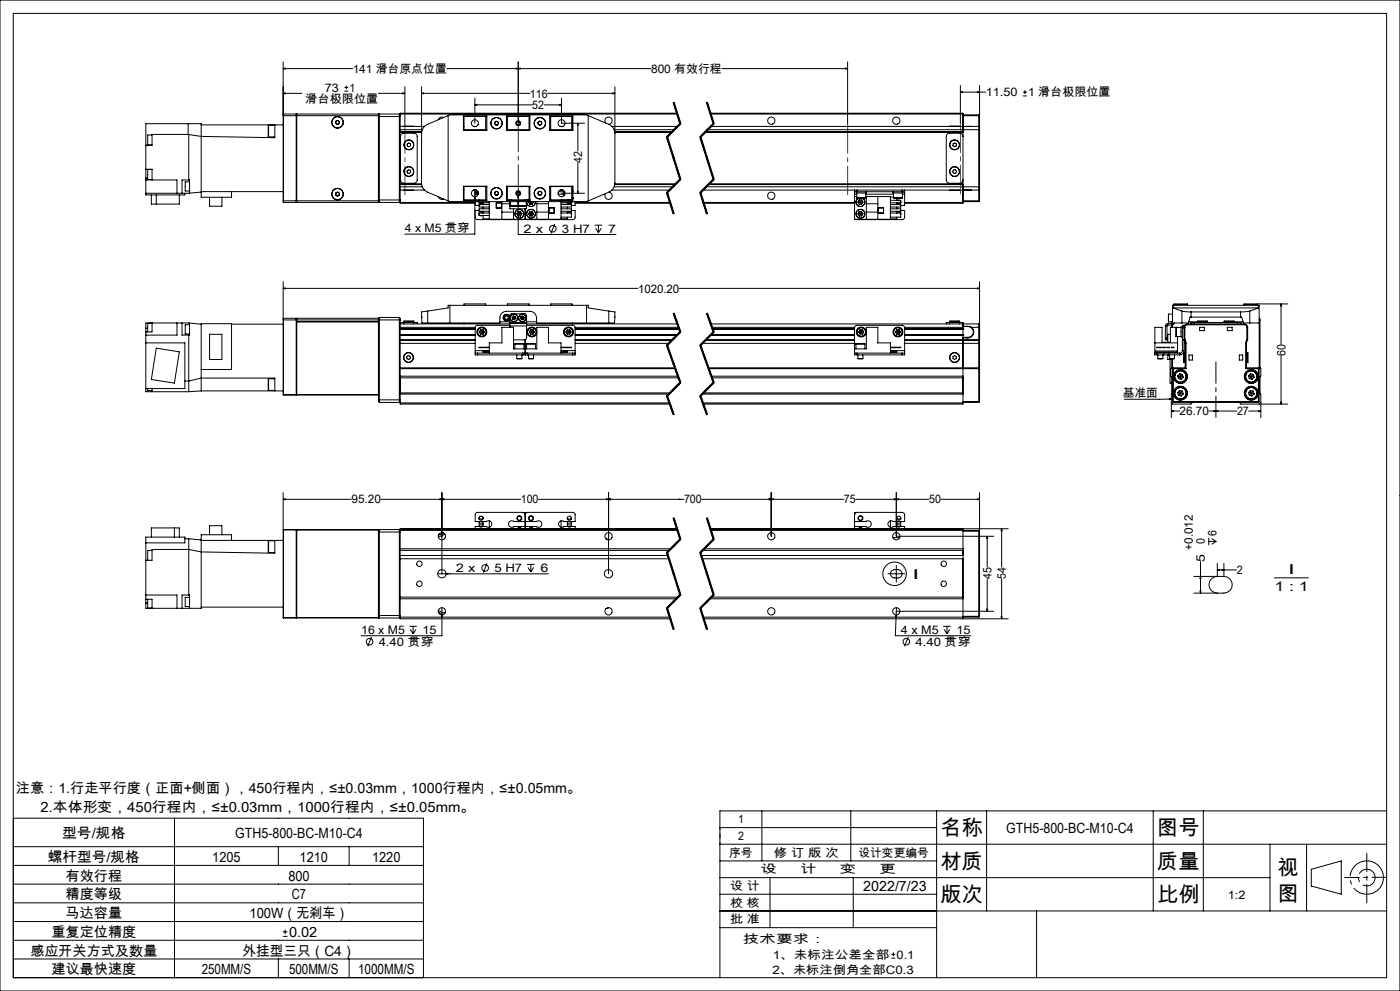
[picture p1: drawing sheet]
<svg xmlns="http://www.w3.org/2000/svg" width="420mm" height="297mm" viewBox="0 0 420 297" stroke-linecap="round" stroke-linejoin="round" font-family="sans-serif">
<g fill="none" stroke="#000" stroke-width=".3">
<path d="M0 0h420v297h-420zM4 4h412v289h-412zM84.9 18.6v41.6M155.5 18.6v18.3M254.3 18.6v18.8M56.4 37.1v3.2M60.4 37.4h24.5M80.6 37.5v3.5M80.6 37.5h1.8M82.4 37.4v3.9l-22-.4-3.8-.6M84.9 20.6l.6-.2v.3zM84.9 28l.6-.2v.3z"/>
<path d="M84.9 28h5.7M84.9 20.6h20.9M85.1 34.2l-.2 .5h28.6M85.1 34.2v26.5M85.1 34.2h3.8M88.9 34.2v26.5M88.9 34.2l.1 .1M89 34.3v26.3M89 34.2v26.5M89 34.2v.1M89 34.2h24.6M100.7 36.8l.3 .4"/>
<path d="M100.9 36.2l-.2 .6M101.5 36.1l.3 .5M101.5 36.1l-.6 .1M101.6 37.1l-.6 .1M101.8 36.6l-.2 .5M103.3 27.3h1.2M103.3 26.2h1.2M103.9 25.6v1.2M113.5 34.2v.5M113.5 34.7v25.5M113.5 34.2h.1M113.5 28h8"/>
<path d="M113.6 34.4v.5h6.5M113.6 34.2v.2M113.8 34.2v26.5M113.8 34.2h6M113.8 34.2l-.2 .2M119.8 34.2v26.5M119.8 34.2l.3 .2M120.1 34.4v.5M120.1 34.2v.2M120.1 34.9v25M120.1 37.9h7.3M120.1 39.6h6.4"/>
<path d="M120.1 39.7h6.4M120.1 34.2h83.1M120.1 38.9h6.6M120.1 39.5h6.4M120.9 27.8l.6 .2-.6 .1zM121.1 37.9h2.9M121.5 26v11.4M126.5 28l.6-.2v.3zM126.5 26v28.8a3 3 0 0 0 1.8 2.8l6.1 2.6M126.5 28h32.5M133.1 35.2h-.1a1.13 1.13 0 0 0-1.5 .7M134.1 20.6h61.2"/>
<path d="M134.4 34.6l-6.1 2.6a2.94 2.94 0 0 0-1.8 2.8M134.4 34.6v25.6M134.4 34.6l.6-.2h41l.5 .2M139 37.9h.2M139 38.9h.2M139 34.8h7v4.2h-7zM139.2 38.9h6.8M142 37.9h.9M142.5 31.4l.6-.1v.3zM142.5 29.4v7.5M142.5 31.4h17.2M145.7 34.9v4"/>
<path d="M146 34.9h-6.8v4.1M148.4 36.9l.3 .5M148.7 37.4h.5M148.7 36.4l-.3 .5M148.7 36.4h.6M149.3 36.4l.2 .5M149.5 36.9l-.3 .5M151.9 34.8h7.1v4.2h-7.1zM151.9 34.9h7.1M151.9 38.9h7.1M152.2 34.9v4M152.3 34.8l.2 .1"/>
<path d="M154.9 20.4l.6 .2-.6 .1zM155.5 20.6l.6-.2v.3zM158.7 34.9v4M161.4 36.7l.1 .6M161.5 37.3l.6 .2M161.9 36.3l.5 .2M161.9 36.3l-.5 .4M162.4 36.5l.1 .6M162.5 37.1l-.4 .4M163.2 31.4h5.3M164.3 28h20.2M164.9 34.9h6.8v4.1"/>
<path d="M164.9 34.8h7v4.2h-7zM164.9 38.9h6.8M165.2 34.9v4M167.9 31.3l.6 .1-.6 .2zM168 37.9h.9M168.5 29.4v7.5h6.9M171.6 34.9v4M171.7 37.9h.2M171.7 38.9h.2M173.4 36.9l.1 .6h-.3zM173.4 36.9v8.4M176.5 34.6l6.1 2.6a2.94 2.94 0 0 1 1.9 2.8"/>
<path d="M176.5 34.6v25.6M181.7 36.9a1.1 1.1 0 0 1 .3-1.7 1.1 1.1 0 0 1 1.6 .6 1.1 1.1 0 0 1-.9 1.4M183.6 37.9h19.7M183.9 27.8l.6 .2-.6 .1zM184.2 38.9h18.1M184.4 39.6h17.1M184.4 39.7h17.1M184.4 39.5h17.2M184.5 26l-.1 29.4a2.98 2.98 0 0 1-1.8 2.2l-6.1 2.6M201.9 30.8l2 6.3M202.1 30.7l2 6.4-4 4 4 12.6-4 4 2 6.4M202.3 30.7l2 6.3"/>
<path d="M203.1 33.9h-83v.3M204 36.9l-4 4M204.2 37.2l-4 4M211.5 39.7h77.4M211.5 39.6h77.4M211.6 39.5h77.3M211.9 30.8l2 6.3M212.1 30.7l2 6.4-4 4 4 12.6-4 4 2 6.4M212.3 30.7l2 6.3M212.3 38.9h81.3M213.1 33.9h75.8v.3M213.1 34.2h75.8"/>
<path d="M213.3 37.9h77.1M214 36.9l-4 4M214.2 37.2l-4 4M216.5 20.6h37.8M253.7 20.4l.6 .2-.6 .1zM284.9 37.9h3M288.1 27.6l.6-.1v.3zM288.1 27.6h7.6M288.1 25.6v11.5M288.9 34.2v4.7M288.9 38.9v17.1M288.9 34.4h4.7"/>
<path d="M288.9 34.7h4.7M290.4 37.9h-1.5v1M290.4 37.9h1.1M290.4 37.9h.1M291.5 37.9h-1.1M291.5 37.9h2.1M293.3 27.5l.6 .1-.6 .2zM293.6 37.9v1M293.6 37.9l.3 .2M293.6 38.9h.3M293.6 34.4l.3 .2-.3 .1M293.6 34.4v.3"/>
<path d="M293.6 34.7v3.2M293.6 38.9v17.1M293.9 38.1v.8M293.9 38.9v17.1M293.9 25.6v12.5M306.9 28.7h1.1M306.9 27.6h1.1M307.5 27.1v1.1M43.7 50.7v2.7M43.7 50.7v-13.6h16.7v22h9.1v-1.7M43.7 53.4v5h11.8v-.5M43.7 53.9h9.4v4"/>
<path d="M43.7 50.7h1.9v3.2M43.7 53.4h.6M45.4 58.4v2.8h8.4v-2.8M45.6 50.8h-1.3v3h1.3M45.6 40.5h-1.3v3h1.3M46.9 58.4v2.8M56.4 40.3h-10.8v3.2h-1.9M56.4 40.3h.2M56.6 40.3v13.6M56.9 54.5h-1.3v2.8h1.3M56.9 57.9h-13.2M56.9 57.9v-4h-2.3v4"/>
<path d="M60.4 57.4h24.5M60.4 57.6l-3.5 .3M62.9 59.1v2.7h3.7v-2.7M80.6 41h1.8M100.7 58.4l.5 .3M100.8 57.8l-.1 .6M101.4 57.6l.4 .4M101.4 57.6l-.6 .2M101.7 58.5l-.5 .2M101.8 58l-.1 .5M120.1 59.9h-6.5v.5M120.1 59.9v.5"/>
<path d="M120.1 55.2h6.4M120.1 57h7.3M120.1 56h6.6M120.1 55.3h6.4M120.4 40.2l.6-.3h3.1a1.02 1.02 0 0 1 1.1 1v13a1.02 1.02 0 0 1-1.1 1h-3a.96 .96 0 0 1-.9-1v-13zM121.1 57h2.9M122.1 43.2l.5-.3 .5 .2 .1 .5-.5 .4-.5-.2zM122.4 50.9l.6 .1 .2 .5-.3 .5-.6-.1-.2-.5zM131.5 58.9l.1 .2a1.08 1.08 0 0 0 1.5 .5M139 57h.2M139 55.8h7v4.2h-7zM139 56h.2"/>
<path d="M139.2 55.8v4.1h6.8M139.2 55.9h6.8M142 57h.6M142.5 59l.1 .6h-.3zM142.5 56.9v13.3h-21.1M142.6 57.5h.7M142.6 57h.3M142.6 57.5v.7M142.6 57v.5M142.6 58.2v.8M142.6 59.9v.1M142.6 58.2h.6"/>
<path d="M143.1 57.5v.4h.4M143.2 57.9v.8M143.3 57.3v.2M143.3 57.5h.1M143.7 59.9v.1M145.7 55.9v4M148.4 58l.3 .4M148.7 57.4l-.3 .6M148.7 58.4h.6M149.2 57.4l.3 .5M149.2 57.4h-.5M149.5 57.9l-.2 .5"/>
<path d="M151.9 55.8h7.1v4.2h-7.1zM151.9 59.9h7.1M151.9 55.9h7.1M152.2 55.9v4M152.5 59.9l-.2 .1M153 59.9v.1M153.5 59.9v.1M155 57.9h1M155.3 57.5h.4M155.5 58.7l.1 .6h-.3zM155.5 57.2v13.1h29.3M157.4 59.9v.1"/>
<path d="M158 59.9v.1M158.1 59.9h.1M158.7 55.9v4M158.9 59.9v.1M158.9 59.9l.1 .1M161.4 58.1l.4 .4M161.6 57.5l-.2 .6M162.1 57.4l.4 .4M162.1 57.4l-.5 .1M162.3 58.3l-.5 .2M162.5 57.8l-.2 .5M164.9 55.8h7v4.2h-7z"/>
<path d="M164.9 55.9h6.8M165.2 55.9v4M167.5 58.2h1.7M167.5 57.5h1.9M168 57h.9M168.1 58.9h.2M168.3 59.9v.1M168.5 57.9h6.9M169.1 57.5v.4h.4M169.2 57.9v.8M170.2 59.9v.1M171.6 55.9v4"/>
<path d="M171.7 59.4h.2M171.7 59.3h.2M171.7 55.8v4.1h-6.8M171.7 57h.2M171.7 57.5h.2M171.7 56h.2M171.7 57.9h.2M171.8 57v.5M171.9 59.4h.1M173.2 57.3h.3l-.1 .6zM173.4 48.8v9.1M182.7 57.6a1.11 1.11 0 0 1 .9 1.4 1.11 1.11 0 0 1-1.5 .7 1.11 1.11 0 0 1-.4-1.7"/>
<path d="M183.6 57h17.3M184.2 56h17.7M184.4 55.3h18.1M199.9 41.1l4 12.7M199.9 57.8l2 6.3M200.3 41l4 12.7M200.3 57.7l2 6.3M202.7 55.2h-18.3M204 53.6l-4 4M204.2 53.9l-4 4M209.9 41.1l4 12.7M209.9 57.8l2 6.3"/>
<path d="M210.3 41l4 12.7M210.3 57.7l2 6.3M210.9 57h46.2M211.9 56h81.7M212.5 55.3h76.4M212.6 55.2h76.3M214 53.6l-4 4M214.2 53.9l-4 4M256.4 57.5h.7M256.4 57.5v.7M256.4 58.2v7.5h10.7v-6.8h-7.4M256.4 57v.5"/>
<path d="M256.4 58.9h.6M256.4 58.2h.6M256.9 57.5v.4h3v-.4M257 59.3h2.7M257 57.9v1.4M257.1 57v.5M257.1 57h13.5M257.1 57.5h13.5M257.5 59.4l-.6 .7-.1 .5M257.6 59.4l-.4 .3-.4 .9M257.7 59.9l-.3 .7M257.7 59.9l.8 1.3"/>
<path d="M258.5 59.9h-.8M258.5 59.9l.4 .7M258.5 59.9l-.7 1.3M258.6 59.4a1.3 1.3 0 0 1 .2 2.3 1.3 1.3 0 0 1-2-1.1M258.8 59.4a1.34 1.34 0 0 1 0 2.3 1.34 1.34 0 0 1-2-1.1M259.7 57.9v1.4M259.7 58.2h8.3M259.9 58.9v6.8M263.3 58.9v6.8M267.1 59.1h.9M267.9 57.5v.4h3v-.4M268 59.3l.1 .1"/>
<path d="M268 59.3h2.7M268 57.9v1.4M268.1 59.4h.1M269 59.4v.6M270.6 57.5h.8M270.6 57h19.8M270.6 57v.5M270.7 59.3l-2.6 .1M270.7 57.9v1.4M270.7 58.2h.7M271.4 57.5v.7M271.4 57v.5"/>
<path d="M271.4 58.2v3.4h-1.2M284.9 57h3M285.9 43.1l.6-.2 .4 .3-.1 .6-.5 .2-.4-.4zM286 51l.6-.1 .3 .4-.1 .6-.6 .1-.4-.5zM288.9 40.9a1.02 1.02 0 0 0-1-1h-3a.96 .96 0 0 0-1 1v13a.96 .96 0 0 0 1 1h3a1.02 1.02 0 0 0 1-1M288.9 56v4.7M288.9 56v.9h1.5M290.4 56.9l1.1 .1M290.4 57h1.1M290.4 56.9v.1M291.5 57h2.1M293.6 56h.3"/>
<path d="M293.6 56v1M293.6 57v3.2M293.9 56v.7M293.9 56.7l-.3 .3M293.9 56.7v3.5M84.9 60.2l.2 .5M84.9 60.2h28.6M85.1 60.7h3.8M89 60.6h.1M89 60.6l-.1 .1M89 60.6v.1M89 60.7h24.5"/>
<path d="M113.5 60.2v.5M113.5 60.6h.1M113.6 60.4v.2M113.6 60.6l-.1 .1M113.6 60.4l.2 .3M113.8 60.7h6M120.1 60.7v.2h22.5M120.1 60.4v.3M120.1 60.7h22.5M120.1 60.4l-.3 .3M134.4 60.2l.6 .2h41l.5-.2M142.6 60.4v1.2h1.1"/>
<path d="M143.7 60.4v.4M143.7 60.7h.1M143.7 60.6v.1M143.7 60.8a.61 .61 0 0 0 .6 .4 .61 .61 0 0 0 .6-.4v.5M143.7 63.1h-1.1v2.1l.2 .4 .5 .2 13.9-.1M143.7 63.8v.8h3.1M143.7 63.8h3.1M143.7 60.8h3.1M143.7 63.9v.3M143.8 60.9h1M144 64.6h.6M144.9 63.3v.5a.63 .63 0 0 0-.6-.3 .63 .63 0 0 0-.6 .3"/>
<path d="M144.9 62.1v.5M144.9 64.6v1h1.9M146.8 60.4v5.3h21.5v-5.3M146.8 61.3h-3.1v.8h3.1M146.8 62.6h-3.1v.7h3.1M148.9 60.8h1.6v1.6h-1.6zM148.9 62.3h1.5M148.9 60.8h1.5M150.6 60.4v5.3M150.6 63.6h3.5M150.6 61.1h2.4M153 60.4v.3"/>
<path d="M153 61.8v.8h5v-.8M153 60.7v1.1M153 60.7h.1M153 61.8h5M153.1 61.6h.1M153.1 61.6h2.3M153.1 60.4v1.2M154.1 62.6v3.1M155 64.1h1.6M155 64.1l.4 .6M155.4 61.6l-2.3 .1M155.4 60.7h.2"/>
<path d="M155.4 60.4v1.2M155.4 63.4h.8M155.4 64.7h.8M155.4 63.4l-.4 .7M155.4 63.4l.4 .7M155.6 61.6l1.3 .1M155.6 61.6h1.3M155.6 60.4v1.2M155.8 64.1l.4 .6M155.8 64.1l-.4 .6M156.2 63.4l.4 .7M156.2 63.4l-.4 .7"/>
<path d="M156.6 64.1l-.4 .6M156.9 61.6h1M157.6 62.6v3.1M157.9 61.6l-1 .1M157.9 60.7h.1M157.9 60.4v1.2M158 60.7v1.1M158 60.4a1.3 1.3 0 0 0 1.3 1.5 1.3 1.3 0 0 0 1.3-1.5M158.6 64.1h1.5M158.6 60.6h1.5M158.6 60.6l.3 .6M158.6 64.1l.3 .6"/>
<path d="M158.6 60.4v.2M158.9 63.4h.8M158.9 61.2h.8M158.9 63.4l-.3 .7M158.9 64.7h.8M158.9 63.4l.4 .7M159.2 60.4l.1 .2M159.3 60.6l.4 .6M159.3 60.6l-.4 .6M159.3 64.1l.4 .6M159.3 64.1l-.4 .6M159.4 60.4l-.1 .2"/>
<path d="M159.7 63.4l.4 .7M159.7 63.4l-.4 .7M160 60.4l.1 .2M160.1 60.6l-.4 .6M160.1 64.1l-.4 .6M160.7 60.4a1.35 1.35 0 0 1-1.4 1.5 1.35 1.35 0 0 1-1.3-1.5v.3M161 60.4v5.3M161 63.6h3.5M161 61.1h3.5M164.5 60.4v5.3M164.6 62.3h1.7v1.6h-1.7zM164.7 62.3h1.5v1.5h-1.5z"/>
<path d="M166.4 67.1l-1.1 2.9M168.3 61.3h3.1v.8h-3.1M168.3 62.6h3.1v.7h-3.1M168.3 63.8h3.1v1.3h-3.1M168.3 60.8h3.1M170.2 63.3v.5a.63 .63 0 0 1 .6-.3 .63 .63 0 0 1 .6 .3M170.2 62.1v.5M170.2 65.1v.5h-1.9M170.3 60.9h1M170.5 60h.6M171.4 60.8a.61 .61 0 0 1-.6 .4 .61 .61 0 0 1-.6-.4v.5M171.4 60h.1"/>
<path d="M171.4 60.4v.3zM171.4 63.9v.3M171.4 63.1h1.1v2.3l-.7 .4-13.9-.1M171.4 60.7h.1M172.5 60.4v1.2h-1.1M172.5 60.9h28.6M172.5 60.7h28.5M178.4 67.5h2.3M178.7 68.4l.8 1.3M179.5 67.5v2.2M180.4 68.4l-.9 1.3M211 60.7h45.4"/>
<path d="M211.1 60.9h45.3M257.4 64.1l.4 .6M257.4 60.6l.4 .6M257.4 60.6h1.5M257.7 63.4h.8M257.7 63.4l-.3 .7M257.7 63.4l.8 1.3M258.1 64.1h-.7M258.1 64.1h.8M258.1 64.1l-.3 .6M258.5 63.4l.4 .7M258.5 63.4l-.4 .7"/>
<path d="M258.5 64.7h-.7M258.5 61.2h-.7M258.9 64.1l-.4 .6M258.9 60.6l-.4 .6M259.9 63.6h3.4M259.9 61.1h3.4M263.5 62.3h1.6v1.6h-1.6zM265 62.3h-1.5v1.5h1.5M267.1 60h3.1v.8M267.1 61.3h3.1v.8h-3.1M267.1 62.6h3.1v.7h-3.1M267.1 63.8h3.1"/>
<path d="M267.1 60.8h3.1M269 63.3v.5a.66 .66 0 0 1 .6-.3 .66 .66 0 0 1 .6 .3M269 62.1v.5M269 65.1v.5h-1.9M269.1 60.9h1.1M269.3 60h.6M270.2 60.8a.64 .64 0 0 1-.6 .4 .64 .64 0 0 1-.6-.4v.5M270.2 60.4v.3M270.2 63.9v.3M270.2 63.1h1.2l-.1 2.3-.7 .4-13.8-.1M270.2 63.8v1.3h-3.1M270.2 60.7h.1"/>
<path d="M271.4 60.7h17.5M288.9 60.7v.2h-17.5M288.9 60.2h4.7M288.9 60.4h4.7M293.6 60.2h.3M293.6 60.2v.2M293.9 60.2l-.3 .2M43.7 98.4v1.1M43.7 99.5v17.9h12.9M43.7 98.4h.6M45.6 96.9h-1.3v2.6M45.6 96.8v2.7h-1.9"/>
<path d="M53.1 96.8v3.6h-9.4M54.6 96.8v3.6h2.3v-3.6M56.9 97.3h-1.3v2.8h1.3M56.9 96.8h-13.2v1.6M56.9 96.8l3.5 .4M69.5 97.2h15.4M84.9 86.4l.6-.1v.3zM84.9 84.5v33.8M84.9 86.4h106.5M85.1 95.4v23M85.1 95.4l-.2 .5h35.2M85.1 95.4h3.8"/>
<path d="M88.9 95.4v23M88.9 95.4l.1 23h24.6M89 96.4h24.6zM113.5 95.4v.5M113.5 95.4h-24.5l-.1 23M113.5 95.9l.1 23.9M113.6 95.4v.5M113.8 95.1v25.5M113.8 95.1h6M113.8 95.1l-.2 .3M119.8 95.1v25.5M119.8 95.1l.3 .3v.5"/>
<path d="M120.1 97.1h32.9M120.1 98.6h22.5M120.1 98.7h22.5M120.1 98.1h22.5M120.1 98.5h22.5M120.1 95.9v14.3M121.1 96.6l.1 .1M121.1 96.3h3M121.1 96.7h-.9v.4M121.1 96.6h3M121.1 96.7h3M121.1 96.3v.3"/>
<path d="M121.1 96.7v.4M124.1 96.6v.1M124.1 96.7h1.1v.4M124.1 96.3v.3M124.1 96.7v.4M126.5 95l.1 1.8h1.7M126.5 95h.1M128.3 96.8h21.7a3.4 3.4 0 0 1 .5-2.9l1.4-.6h7.1a1.99 1.99 0 0 1 2 2v1.5h21.6M128.3 93.2l-1.8 .3v1.5M128.3 93.2l6.1-.9v-.8h42.1v.8l6.1 .9M128.3 93.2v3.6M135 91.5v5.3"/>
<path d="M139.2 91.5v-.4h6.5v.4M139.2 96.8v.3M143.8 99.4l.3 .7M143.8 99.4l.8 .1M144.2 98.8l.8 .1M144.2 98.8l-.4 .6M144.2 98.8l.4 .7M144.6 99.5l.7 .1M144.6 99.5l.3 .7M144.6 99.5l-.5 .6M145 98.9l.3 .7M145 98.9l-.4 .6"/>
<path d="M145.3 99.6l-.4 .6M150 96.4h3M152.2 91.5v-.4h6.5v.4M153 96.9v.8M153 96.7v.2M153 96.7v-2.3l.4-.4 4.3 .1 .3 .4v2.2M153 97.5l-10.1 .1-.3 .5v7M153 96.7h5M153 96.9h5M153 97.7h5M153 97.7v.4M153.7 95.1l.1 .6"/>
<path d="M153.7 95.1l.5 .2M153.8 95.7l.5 .1M154.1 94.7l-.4 .4M154.1 94.7l.6 .2M154.1 94.7l.2 1.1M154.2 95.3l-.4 .4M154.2 95.3l.6 .2M154.7 94.9l.1 .6M154.7 94.9l-.5 .4M154.8 95.5l-.5 .3M156.2 95.5l.4 .3M156.3 94.9l-.1 .6"/>
<path d="M156.3 94.9l.4 .4M156.7 95.3l.5 .4M156.7 95.3l-.5 .2M156.8 94.7l.5 .4M156.8 94.7l-.5 .2M156.8 94.7l-.2 1.1M157.2 95.7l-.6 .1M157.3 95.1l-.1 .6M157.3 95.1l-.6 .2M158 97.7l-.1 3.9-.5 .2h-3.3M158 96.9v.8M158 96.7v.2"/>
<path d="M158 97.6h14.2l.3 .5v7M158 97.1h45.2M158 96.4h3M158.8 99.4l.3 .7M158.8 99.4l.8 .1M159.2 98.8l.8 .1M159.2 98.8l-.4 .6M159.2 98.8l.4 .7M159.6 99.5l.7 .1M159.6 99.5l.3 .7M159.6 99.5l-.5 .6M160 98.9l.3 .7"/>
<path d="M160 98.9l-.4 .6M160.3 99.6l-.4 .6M165.2 91.5v-.4h6.4l.1 .4M169.8 99.4l.3 .7M169.8 99.4l.8 .1M170.2 98.8l.8 .1M170.2 98.8l-.4 .6M170.2 98.8l.4 .7M170.6 99.5l.7 .1M170.6 99.5l.3 .7M170.6 99.5l-.5 .6M171 98.9l.3 .7"/>
<path d="M171 98.9l-.4 .6M171.3 99.6l-.4 .6M171.7 96.8v.3M172.5 98.6h31.3M172.5 98.7h31.3M172.5 98.1h31.1M172.5 98.5h31.2M176 91.5v5.3M182.6 93.2l1.9 .3-.2 3.3h-1.7M182.6 93.2v3.6M201.9 94l2 5.5M202.1 93.9l2 5.6-4 4 4 11.2-4 4 2 5.6"/>
<path d="M202.3 93.8l1 2.8M203.3 96.6l1 2.8zM203.8 86.4h90.1M204 99.4l-4 4M204.2 99.6l-4 4M211.9 94l2 5.5M212.1 93.9l2 5.6-4 4 4 11.2-4 4 2 5.6M212.3 93.8l2 5.6M213.2 97.1h80.4M213.6 98.1h42.8M213.7 98.5h42.7M213.7 98.6h42.7"/>
<path d="M213.8 98.7h42.6M214 99.4l-4 4M214.2 99.6l-4 4M257.6 99.6l.5 .6M258 98.9l-.4 .7M258 98.9l.4 .6M258.4 99.5l-.8 .1M258.4 99.5l.4 .6M258.4 99.5l-.3 .7M258.7 98.8l-.7 .1M258.7 98.8l.4 .6M258.7 98.8l-.3 .7"/>
<path d="M259.1 99.4l-.3 .7M259.1 99.4l-.7 .1M268.6 99.5l.4 .7M268.6 99.5h.8M269 98.8h.8M269 98.8l-.4 .7M269 98.8l.4 .7M269.4 99.5h.7M269.4 99.5l.3 .7M269.4 99.5l-.4 .7M269.8 98.8l.3 .7M269.8 98.8l-.4 .7"/>
<path d="M270.1 99.5l-.4 .7M271.4 98.1h17.5M271.4 98.6h17.5M271.4 98.7h17.5M271.4 98.5h17.5M284.9 96.3h3M284.9 96.6v.1M284.9 96.7h-1v.4M284.9 96.6h3M284.9 96.3v.3M284.9 96.7v.4M284.9 96.7h3"/>
<path d="M287.9 96.6l-.1 .1M287.9 96.7h1v.4M287.9 96.3v.3M287.9 96.7v.4M288.9 97.1v1M288.9 98.5v.1M288.9 98.6h.1M288.9 97.1v.7h1.5M288.9 98.1v.4M288.9 98.6v1.8M288.9 97.9h1.5M290.4 97.9a1.62 1.62 0 0 1 1.6 1.6 1.62 1.62 0 0 1-1.6 1.6"/>
<path d="M290.4 97.8l1.1 .3M290.4 97.8v.1M291.5 98.1a1.77 1.77 0 0 1 .6 2 1.77 1.77 0 0 1-1.7 1.2M291.5 98.1h2.1M293.3 86.3l.6 .1-.6 .2zM293.6 97.1v1M293.6 97.1l.3 .2v.8h-.3M293.6 98.1v3.7M293.9 84.5v17.3M349.6 97.7h.5M349.6 97.7v3.6M350.1 97.7v3.6"/>
<path d="M350.3 96.9l-.5 .3-.2 .5M350.3 97.4l-.2 .3M350.3 96.9v.5M350.5 94.2l.1 2.2M350.5 94.2h.1M350.6 94.2h-.1M350.6 94.2v2.2M350.6 96.4h1.2M350.6 94.2h1.2M351.5 96.4v1.7M351.8 96.7l-.2 .2h-1.3M351.8 97.4v.7"/>
<path d="M352 92.3h25.5M352 92.3l2.6 .9M352 91.5v.8M352.2 96.8l-.4 .6h-1.5M352.2 91.5v-.4h4.1v.4M352.2 91.3h4.1M352.8 98.1v2.8M352.8 98.1h1.5M353.3 98.1h-2.2v4.5h-2.5v-4.5h-2.1v7.7M354.6 93.2l2.7 .3M354.6 96.8h-2.8v-5.3h26v18.7M354.6 93.2v3.6"/>
<path d="M354.7 98h-.4v3h.4M354.7 98.2h.5M354.7 98.2v6.9M355.2 98.1v-.6h-.5v.7M355.2 98.1h.3M355.2 98.1v7M355.5 98.1v3.7M356.2 97.1a1.02 1.02 0 0 0-1 1M356.2 97.1v.2M356.2 97.3l-.6 .4-.1 .4M356.2 97.1h17.1M356.2 97.3h17.1"/>
<path d="M356.6 96.4h2.7M357.3 95h-.3l-.5 1.8h-1.9M357.3 93.5h14.9M357.3 93.5v1.5M357.3 95h14.9M358.2 96.7h-.9v.4M358.2 96.7h13.1M358.2 96.7v.4M359.3 96.6v.1M359.3 96.3h3M359.3 96.6h3M359.3 96.3v.3"/>
<path d="M359.9 98.1h1.4v1h-1.4zM362.3 96.6l-.1 .1M362.3 96.3v.3M367.2 96.3h3M367.2 96.6l.1 .1M367.2 96.6h3M367.2 96.3v.3M368.2 98.1h1.4v1h-1.4zM370.2 96.6v.1M370.2 96.4h2.7M370.2 96.3v.3M371.3 96.7h1v.4"/>
<path d="M371.3 96.7v.4M372.2 95h.3l.5 1.8h1.9M372.2 93.5v1.5M373.2 91.3h4.1M373.3 97.3l.6 .4 .2 .4M373.3 97.1a1.02 1.02 0 0 1 1 1M373.3 97.1v.2M374.1 98.1h.2M374.1 98.1v3.7M374.3 98.1v3.7M374.9 93.2l-2.7 .3M374.9 96.8h2.9"/>
<path d="M374.9 93.2v3.6M377.3 91.1v.4M377.5 92.3l-2.6 .9M377.5 91.5v.8M377.8 95.4l.2 .5M377.8 95.9h.2M378 95.9v14.3M384.3 91.1l.2 .6h-.3zM384.3 91.1v12.1M386.3 91.1h-13.1v.4M43.7 102.8h11.8v13.6h-11.8M44.3 116.4v.6h1.3"/>
<path d="M45.6 116.4v1M46.9 104.3l6.9 1.1-1.5 9.4-6.9-1.1zM55.5 114.2h1.1l3.8-.9h22v3.9M56.6 100.4v17M60.4 110.7h9.1v-13.7h-9.1v20.2M60.4 117.2h24.5M60.4 117.2l-3.8 .2M62.9 100.2h3.7v7.5h-3.7zM80.6 113.5v3.5M80.6 113.5h1.8M80.6 117h1.8M84.9 118.3l.2 .1"/>
<path d="M85.1 118.4h3.8M113.5 118.2l-28.6 .1M113.5 118.2l.1 .1M113.6 119.8l.2 .8M113.6 119.8h6.5M120.1 110.2v.3M120.1 110.5v10.6h80.8M120.1 110.5h82.5M120.1 112.7h83.3M120.1 110.2h82.4M120.1 113.2h83.5M120.1 117.8h80.9"/>
<path d="M120.1 118.1h80.6M120.1 100.4h22.5M120.1 100.3h22.5M120.1 101.8h22.5M120.1 102.1h22.5M120.1 102.9h22.5M120.1 100.5h22.5M122 107l.4-.4 .6 .1 .1 .6-.4 .4-.6-.1zM142.6 105.8h.7M142.6 105.8v.6h.7M142.6 105.1v.7M142.6 105.1h4.2"/>
<path d="M143.3 105.8h13.5M143.3 106.4h13.5M143.3 105.8v.6M144.1 100.1l.8 .1M146.8 105.8v-3h3.8v-4.7h3.5v6.5h6.9v-6.5h3.5v4.7h3.8v3M146.8 105.2h-1.9v.3h1.9M146.8 104.1h-3.1l3.1 .1M154.4 103.1h2.8M154.4 103.1v1.5M155 107.5h1.6M155 106.4v1.1M156.6 106.4v1.1"/>
<path d="M156.8 105.8h1.5M156.8 106.4h.8M156.8 105.8v.6M157.2 103.1v1.5M157.6 106.4h.7M157.6 101.8v4.6M158 103.1h2.7M158 103.1v1.5M158.3 105.8h13.5M158.3 106.4h13.5M158.3 105.8v.6M158.6 107.5h1.5"/>
<path d="M158.6 106.4v1.1M159.1 100.1l.8 .1M160.1 106.4v1.1M160.6 103l-2.6 .1M160.7 103.1h.1M160.7 103.1v1.5M168.3 105.2h1.9v.3h-1.9M168.3 104.1h3.1l-3.1 .1M168.3 105.1h4.2M170.1 100.1l.8 .1M171.8 105.8h.7M171.8 105.8v.6"/>
<path d="M172.5 105.8v.6h-.7M172.5 105.1v.7M172.5 100.4h30.7M172.5 100.3h30.8M172.5 101.8h29.3M172.5 102.1h29M172.5 102.9h28.2M172.5 100.5h30.6M199.9 103.5l4 11.2M199.9 118.7l2 5.6M200.3 103.4l4 11.2M200.3 118.6l2 5.6"/>
<path d="M204 114.5l-4 4M204.2 114.8l-4 4M209.9 103.5l4 11.2M209.9 118.7l2 5.6M210.3 103.4l4 11.2M210.3 118.6l2 5.6M210.7 118.1h78.2M210.7 102.9h45.7M211 117.8h77.9M211.5 102.1h44.9M211.8 101.8h44.6M212.5 110.2h81.1"/>
<path d="M212.6 110.5h81M213.1 100.5h43.3M213.2 100.4h43.2M213.3 100.3h43.1M213.4 112.7h75.5M213.6 113.2h75.3M214 114.5l-4 4M214.2 114.8l-4 4M256.4 105.8h.7M256.4 104.6h3.5v-6.5h3.4v4.7h3.8v3M256.8 103h.1M256.8 103.1h.1"/>
<path d="M256.8 103.1h2.7M256.8 103.1v1.5M256.8 103l2.7 .1M257.1 105.8h13.5M257.1 105.8v.6M257.1 106.4h13.5M257.4 107.5h1.5M257.4 106.4v1.1M258.8 100.1l-.7 .1M258.9 106.4v1.1M259.5 103.1v1.5M267.1 105.2h1.9v.3h-1.9"/>
<path d="M267.1 104.1h3.1l-3.1 .1M267.1 105.1h4.3M269 100.2h.7M270.6 105.8h.8M270.6 105.8v.6M271.4 105.1v-6.9l-.5-.7h-13.9l-.5 .3-.1 .4v8.2h.7M271.4 105.8v.6h-.8M271.4 105.1v.7M271.4 100.4h17.5M271.4 100.3h17.5M271.4 101.8h22.2M271.4 102.1h22.2"/>
<path d="M271.4 102.9h22.2M271.4 100.5h17.5M285.9 106.9l.5-.3 .5 .3v.6l-.5 .2-.5-.3zM288.9 100.5v20.6h-78M288.9 100.4v.1M288.9 100.4h.1M288.9 101.1h1.5M288.9 101.3h1.5M290.4 101.1v.2M293.6 110.2l.3 .2-.3 .1M293.6 110.2v.3M293.6 101.8h.3"/>
<path d="M293.6 101.8v.3M293.6 102.1v.8M293.6 102.9h.3M293.6 102.9v7.3M293.6 110.5v9.8M293.9 101.9l-.3 .2M293.9 101.8v.1M293.9 101.9v1M293.9 102.9v17.4M346.5 102.8h6.8M346.6 105.2h6.5v.3h-6.5zM347.1 104.1l1.2 .1z"/>
<path d="M347.1 105.8h-.7v.6h.7M347.1 105.8h6.8M347.1 106.4h2M347.1 105.8v.6M347.3 107.5h1.6M347.3 106.4v1.1M348.9 104.1l.7 .1zM348.9 106.4v1.1M349.1 106.4h1.5M349.1 105.8v.6M349.6 101.3v.5h.5v-.5M349.6 101.3h.5"/>
<path d="M350.1 104.1l.8 .1zM350.3 106.4v1.3h1.2M350.6 106.4h3.3M350.6 105.8v.6M350.8 119.4l.6 .2-.6 .2zM350.9 107.5h1.5M350.9 106.4v1.1M351 107.7v7.1h.5M351.1 100.2h-.8v2.4M351.4 119.6l-14.1 .1M351.4 104.1l.7 .1zM351.5 110.2l-.2 .2v2.3l.5 .5"/>
<path d="M351.5 110.2h4.1M351.5 107.6v2.6M351.5 113v5M351.8 110.5l.2-.3v.3M351.8 110.5h.2M351.8 117.8l-.4 .3v7.1M351.8 107.6v2.6M351.8 110.5v9.8M352 110.5h3.8M352 110.5v9.8M352.4 106.4v1.1M352.8 100.9h1.5"/>
<path d="M353.3 100.9v4.9M353.3 117.6l.2 .9M353.3 117.6l.8 .3M353.3 112.6l.2 .8M353.3 112.6l.8 .3M353.5 118.5l.9 .2M353.5 113.4l.9 .3M353.9 117l-.6 .6M353.9 117l.8 .2M353.9 117l.2 .9M353.9 112l.8 .2M353.9 112l-.6 .6"/>
<path d="M353.9 112l.2 .9M353.9 105.8v.6M354.1 117.9l.3 .8M354.1 117.9l.9 .2M354.1 117.9l-.6 .6M354.1 112.9l-.6 .5M354.1 112.9l.3 .8M354.1 112.9l.9 .2M354.7 105.1l-.3 .6-.5 .1M354.7 105.1h.5M354.7 117.2l.3 .9M354.7 117.2l-.6 .7"/>
<path d="M354.7 112.2l.3 .9M354.7 112.2l-.6 .7M355 118.1l-.6 .6M355 113.1l-.6 .6M355.2 105.1a1.33 1.33 0 0 1-1.3 1.3M355.2 105.7v3M355.2 105.7h.3M355.2 108.7h.3M355.3 102.1l.3 .8M355.5 101.8v.1M355.5 101.8h-.3l.1 .3M355.5 105.7h.1"/>
<path d="M355.5 101.9l.3 1M355.5 101.9l-.2 .2M355.5 105.7v3M355.6 108.6l-.1 .1M355.6 102.9h.2M355.6 110.2l.2 .3M355.6 102.9v7.3M355.8 102.9v7.6M356.7 106.4h1v1.5h-1zM371.8 106.4h1v1.5h-1zM373.7 102.9h.2M373.7 110.5h3.8"/>
<path d="M373.7 102.9v7.6M373.9 108.6l.1 .1M373.9 110.2l-.2 .3M373.9 110.2h4.1M373.9 102.9v7.3M374 105.7h-.1M374 101.9l.2 .2M374 101.9l-.3 1M374 105.7v3M374 105.7h.3M374 108.7h.3M374.1 101.8l-.1 .1"/>
<path d="M374.1 101.8h.2M374.2 102.1l-.3 .8M374.3 105.7v3M374.3 101.8l-.1 .3M374.5 117.6l.3 .9M374.5 117.6l1.7 .5M374.5 112.6l.3 .8M374.5 112.6l1.7 .5M374.8 118.5l.8 .2M374.8 113.4l.8 .3M375.1 117l.9 .2M375.1 117l-.6 .6"/>
<path d="M375.1 117l.3 .9M375.1 112l.9 .2M375.1 112l-.6 .6M375.1 112l.3 .9M375.4 117.9l-.6 .6M375.4 117.9l.2 .8M375.4 112.9l-.6 .5M375.4 112.9l.2 .8M376 117.2l.2 .9M376 117.2l-.6 .7M376 112.2l.2 .9M376 112.2l-.6 .7"/>
<path d="M376.2 118.1l-.6 .6M376.2 113.1l-.6 .6M377.5 110.5h.3M377.5 110.5v-.3l.3 .3M377.5 110.5v9.8M377.8 117.8l.4 .4v7M377.8 110.5v9.8M378 110.2l.2 .2v2.3l-.4 .5M378 113v5M384.3 106.7v14.4M113.8 120.6h6M120.1 120.8h80.7"/>
<path d="M120.1 120.3l-.3 .3M210.8 120.8h78.1M288.9 120.3h4.7M288.9 120.6h4.7M293.6 120.3h.3M293.6 120.3v.3M293.9 120.3l-.3 .3M351.4 123.2h2.5M351.4 123.2l.6-.2v.4zM351.8 120.3h.2M351.8 120.3l.2 .3M352 120.3v.3"/>
<path d="M352 120.3h25.5M352 120.6h25.5M357.8 120.6l-.5 .5h-5.5l-.4-.3M362.7 123.2h8.4M364.2 123l.6 .2-.6 .2zM364.8 123.2l.6-.2v.4zM371.8 120.6l.5 .5h14M374.6 123.2h3.6M377.5 120.3v.3M377.5 120.3h.3M377.6 123l.6 .2-.6 .2zM377.8 120.3l-.3 .3"/>
<path d="M378.2 120.6l-.4 .5M384.2 120.5h.3l-.2 .6zM52.3 158.2v2.8M84.9 149.6l.6-.1v.3zM84.9 149.6h20.5M84.9 147.6v37.5M85.1 158.7v26.5M85.1 158.7l28.4 .2M85.1 158.7h3.8M88.9 158.7v26.5M89 158.7h24.6v26.5h-24.6zM113.6 158.8l-.1 .1"/>
<path d="M113.8 158.7v26.5M113.8 158.7l-.2 .3v.5h6.5M113.8 158.7h6M114.3 149.6h41.9M119.8 158.7v26.5M119.8 158.7l.3 .3h83.1M120.1 158.6h83M132 149.5l.6 .1-.6 .2zM132.6 149.6l.6-.1v.3zM132.6 147.6v24.4M133.1 159.7l-1.6 .7M142.6 158.5v-.7h3.2a1.03 1.03 0 0 0 1.5 0 1.03 1.03 0 0 0 0-1.5 1.03 1.03 0 0 0-1.5 0h-3.2v-2.1l.2-.4 .4-.2h13.8l.4 .3 .2 .4 .2-.5 .4-.2h13.7l.5 .3 .1 2.4h-3.2a1.03 1.03 0 0 0-1.4 0 1.03 1.03 0 0 0 0 1.5 1.03 1.03 0 0 0 1.4 0h3.2v.7"/>
<path d="M143.7 155.1v.4M143.7 156.3v.5h1.2M143.7 155.5h1.2M143.8 158.5l.5-.3 .5 .3M144 154.8h.6M144.9 155.1v.4M144.9 156.3v1.5M144.9 157.3h-1.2v.5M146.8 156.1v1.9M152.7 156.5a1.12 1.12 0 0 1 1.6-.2h6.5a1.03 1.03 0 0 1 1.4 0 1.03 1.03 0 0 1 0 1.5 1.03 1.03 0 0 1-1.4 0h-6.5a1.04 1.04 0 0 1-1.4 0 1.04 1.04 0 0 1-.2-1.3zM155.2 158.5l.6-.4 .7 .4M155.3 158.5l.5-.3 .5 .3"/>
<path d="M157.2 153.7h.7M157.6 153.7v4.8M158.6 158.5l.7-.4 .7 .4M158.8 158.5l.5-.3 .5 .3M168.3 156.1v1.9M170.2 155.1v.4M170.2 156.3v1.5M170.2 157.3h1.2v.5M170.2 155.5h1.2M170.3 158.5l.5-.3 .5 .3M171.4 155.1v.4M171.4 156.3v.5h-1.2"/>
<path d="M182 149.5l.6 .1-.6 .2zM182.6 149.6l.6-.1v.3zM182.6 147.6v24.4M201.9 155.3l2 6.4M202.1 155.3l2 6.3-4 4 4 12.7-4 4 2 6.3M202.3 155.2l1 3.2M203.1 158.5h-83v27h81M203.3 158.4l1 3.2zM203.7 149.6h.1M205.2 149.6h-43.7M210.5 149.6h42.7M211.9 155.3l2 6.4"/>
<path d="M212.1 155.3l2 6.3-4 4 4 12.7-4 4 2 6.3M212.3 155.2l2 6.4M213.1 158.5h89.4M213.1 158.6h75.8M213.3 159h80.3M230.8 149.5l.6 .1-.6 .2zM231.4 149.6l.6-.1v.3zM231.4 147.6v13.1M256.4 156.3h3.2a1.03 1.03 0 0 1 1.5 0 1.03 1.03 0 0 1 0 1.5 1.03 1.03 0 0 1-1.5 0h-3.2M256.4 154.3l.1-.4 .5-.3h13.8l.5 .3 .1 2.4h-3.3a1.04 1.04 0 0 0-1.4 0 1.04 1.04 0 0 0 0 1.5 1.04 1.04 0 0 0 1.4 0h3.3v.7M256.7 149.6h22M256.8 153.7h-.4v4.8"/>
<path d="M257.5 158.5l.6-.4 .7 .4M257.6 158.5l.5-.3 .5 .3M267.1 156.1v1.9M268.3 149.5l.6 .1-.6 .2zM268.9 149.6l.6-.1v.3zM268.9 147.6v13.1h29.2M269 155.1v.4M269 156.3v1.5M269 157.3h1.2v.5M269 155.5h1.2M269.1 158.5l.5-.3 .6 .3M270.2 155.1v.4"/>
<path d="M270.2 156.3v.5h-1.2M282.3 149.6h11.6M288.9 158.5v27M288.9 159.2h4.7M293.3 149.5l.6 .1-.6 .2zM293.6 159l.3 .1-.3 .1M293.6 159v.2M293.6 159.2v25.5M293.9 147.6v37.1M300.5 158.5l.1 .6h-.3zM300.5 158.5v11.5M43.7 179.6v1.1"/>
<path d="M43.7 162.7h11.8v-1.7h-11.8v18.6M43.7 178.3h9.4v4M43.7 179.6h1.9v2.7M44.3 179.6v2.6h1.3M45.4 161v-2.8h8.4v2.8M45.6 165h-1.3v2.9M55.5 161.5h1.1M56.6 161.5v16.8M56.6 161.5l3.8 .3M56.9 179h-1.3v2.8h1.3M60.4 162h24.5M62.9 160.3v-2.8h3.7v2.8"/>
<path d="M69.5 162v-1.7h-9.1v22h-16.7v-1.6M80.6 162.1v3.5M80.6 162.1h1.8M80.6 165.6h1.8M82.4 162v3.8l-22-.4-3.8-.7h-11v3.2h-1.9M120.1 167.4l80.6 .1M120.1 179.5h82.8M120.1 179h83.3M120.1 164.5h81.1M120.1 165h80.6M131.3 172h33.2M133.5 160.1l-2 .9"/>
<path d="M133.8 172l.6-.2v.3zM146.1 168.8l-1.1 2.8M158.1 169.2h2.3M158.4 170.1l.8 1.3M159.2 169.2v2.2M160.1 170.1l-.9 1.3M181.7 161.4l.9 .4M199.9 165.7l4 12.6M200.3 165.6l4 12.6M200.3 166.5h-80.2M204 161.5l-4 4M204 178.2l-4 4"/>
<path d="M204.2 161.7l-4 4M204.2 178.4l-4 4M209.9 165.7l4 12.6M210.3 165.6l4 12.6M210.3 166.5h78.6M210.6 167.5h78.3M210.7 165h78.2M211.2 164.5h77.7M212.9 179.5h76M213.4 179h75.5M214 161.5l-4 4M214 178.2l-4 4"/>
<path d="M214.2 161.7l-4 4M214.2 178.4l-4 4M267.5 171.1a2.19 2.19 0 0 1 3 .4 1.25 1.25 0 0 1-1.1 1.7 1.75 1.75 0 0 1-2.2-.8l-.1-.4zM267.6 172h2.5M267.9 161.1h2M268.9 170.7v2.5M296.2 160.7l.1 .6h-.3zM296.2 160.7v9.3M296.2 173.5v9.7M300.5 173.5v12M358.1 172.8h9.1M360 177.2h.3l-.1 .6z"/>
<path d="M360.2 172.8l.1 .6h-.3zM360.2 168.3v9.5M362.6 161.1v2.3M362.6 162.3h2.3M363.5 161.4l1.4 .9M364.9 162.3l-1.4 .8M365.2 170.8l.6-.1v.3zM365.2 168.8v4a2.5 2.5 0 0 0-2.5 2.5 2.5 2.5 0 0 0 2.5 2.5M365.2 170.8h5.8M366.6 170.7l.6 .1-.6 .2zM367.2 168.8v4M367.2 172.8a2.5 2.5 0 0 1 2.5 2.5 2.5 2.5 0 0 1-2.5 2.5h-9.1"/>
<path d="M382.3 173.2h10.2M43.7 180.7h.6M54.6 182.3v-4h2.3v4M60.4 182h24.5M84.9 185.1l.2 .1M85.1 185.2h3.8M111.4 190.9l-1.1 2.8M113.5 185.1h-28.6M113.5 185.1h.1M113.6 185.2h-.1M113.8 185.2h6M120.1 184.5h-6.5v.5l.2 .2"/>
<path d="M122.8 187.7h2.3M123.1 188.6l.8 1.4M123.9 187.7v2.3M124.8 188.6l-.9 1.4M131.5 183.5l1.6 .7M131.5 182.9l2 .9M132.6 184.3l.1 .6h-.3zM132.6 182.1v8.4h-24.3M182.6 182.1l-.9 .4M199.9 182.3l2 6.4M200.3 182.2l2 6.4M200.9 185h-80.8l-.3 .2"/>
<path d="M209.9 182.3l2 6.4M210.3 182.2l2 6.4M210.9 185h82.7M211.1 185.5h91.4M268.9 184.3l.1 .6h-.3zM268.9 184.3l-.3 6.2h22.6M268.9 183.2h29.2M268.9 182.1v2.2M272.5 190.9l-1.1 2.8M283 187.7h2.2M283.2 188.6l.9 1.4M284.1 187.7v2.3"/>
<path d="M284.9 188.6l-.8 1.4M288.9 184.7h4.7M293.6 184.7h.3M293.6 184.7v.3M293.9 184.7l-.3 .3M296 182.6h.3l-.1 .6zM300.3 184.9h.3l-.1 .6zM4 245.2h123v47.8M4 253.7h123M4 259.4h123M52.4 245.2v47.8M83.5 253.7v5.7"/>
<path d="M104.7 253.7v5.7M216 253h200M216 248h65M216 258h65M228.6 243v15M255.2 243v15M281 243v50M296 243v30M346 243v30M361 243v30M381 253v20M392 253v20"/>
<path d="M416 243h-200v50M4 265h123M4 270.6h123M4 276.2h123M84.9 279.3h1.3M85.5 278.6v1.3M216 278h65M216 273h200M216 263h165M216 268h65M231 263v15M256 263v15"/>
<path d="M311 273v20M393.4 260.5l9-2.5v10l-9-2.5zM4 281.8h123M4 287.4h123M83.5 287.4v5.6M84.9 280.6h1.3M104.7 287.4v5.6M267.4 287.2h1.2M267.4 286h1.2M268 285.5v1.1"/>
<circle cx="101.3" cy="36.7" r="1.68"/>
<circle cx="101.3" cy="36.7" r="1.75"/>
<circle cx="142.5" cy="36.9" r="1.05"/>
<circle cx="149" cy="36.9" r="1.68"/>
<circle cx="149" cy="36.9" r="1.73"/>
<circle cx="155.5" cy="36.9" r=".75"/>
<circle cx="155.5" cy="36.9" r=".5"/>
<circle cx="162" cy="36.9" r="1.74"/>
<circle cx="162" cy="36.9" r="1.68"/>
<circle cx="168.5" cy="36.9" r="1.05"/>
<circle cx="231.4" cy="36.2" r="1.09"/>
<circle cx="268.9" cy="36.2" r="1.09"/>
<circle cx="101.3" cy="58.2" r="1.67"/>
<circle cx="101.3" cy="58.2" r="1.74"/>
<circle cx="122.6" cy="51.4" r="1.5"/>
<circle cx="122.7" cy="43.4" r="1.5"/>
<circle cx="122.7" cy="51.4" r="1.42"/>
<circle cx="122.7" cy="43.4" r="1.43"/>
<circle cx="142.5" cy="57.9" r="1.05"/>
<circle cx="149" cy="57.9" r="1.68"/>
<circle cx="149" cy="57.9" r="1.72"/>
<circle cx="155.5" cy="57.9" r=".74"/>
<circle cx="155.5" cy="57.9" r=".5"/>
<circle cx="161.9" cy="57.9" r="1.72"/>
<circle cx="162" cy="57.9" r="1.67"/>
<circle cx="168.5" cy="57.9" r="1.05"/>
<circle cx="231.4" cy="58.7" r="1.1"/>
<circle cx="286.4" cy="43.4" r="1.42"/>
<circle cx="286.4" cy="51.4" r="1.5"/>
<circle cx="286.4" cy="43.4" r="1.5"/>
<circle cx="286.4" cy="51.4" r="1.42"/>
<circle cx="155.8" cy="64.1" r="1.3"/>
<circle cx="155.8" cy="64.1" r="1.35"/>
<circle cx="159.3" cy="64.1" r="1.3"/>
<circle cx="159.3" cy="64.1" r="1.35"/>
<circle cx="165.8" cy="68.6" r=".99"/>
<circle cx="258.1" cy="64.1" r="1.3"/>
<circle cx="258.1" cy="64.1" r="1.35"/>
<circle cx="144.6" cy="99.5" r="1.3"/>
<circle cx="144.6" cy="99.5" r="1.36"/>
<circle cx="144.6" cy="99.5" r="1.5"/>
<circle cx="151.9" cy="95.2" r=".84"/>
<circle cx="152" cy="95.2" r=".98"/>
<circle cx="152" cy="95.2" r=".51"/>
<circle cx="152" cy="95.2" r="1.01"/>
<circle cx="154.2" cy="95.3" r="1.08"/>
<circle cx="154.2" cy="95.3" r="1.14"/>
<circle cx="156.7" cy="95.3" r="1.16"/>
<circle cx="156.7" cy="95.3" r="1.11"/>
<circle cx="159.6" cy="99.5" r="1.36"/>
<circle cx="159.6" cy="99.5" r="1.5"/>
<circle cx="159.6" cy="99.5" r="1.3"/>
<circle cx="170.6" cy="99.5" r="1.3"/>
<circle cx="170.6" cy="99.5" r="1.36"/>
<circle cx="170.6" cy="99.5" r="1.5"/>
<circle cx="258.4" cy="99.5" r="1.3"/>
<circle cx="258.4" cy="99.5" r="1.35"/>
<circle cx="258.4" cy="99.5" r="1.49"/>
<circle cx="269.4" cy="99.5" r="1.5"/>
<circle cx="269.4" cy="99.5" r="1.35"/>
<circle cx="269.4" cy="99.5" r="1.3"/>
<circle cx="122.6" cy="107.1" r="1.42"/>
<circle cx="122.6" cy="107.2" r="1.5"/>
<circle cx="286.4" cy="107.1" r="1.43"/>
<circle cx="286.4" cy="107.1" r="1.5"/>
<circle cx="354.1" cy="117.8" r="2.01"/>
<circle cx="354.1" cy="112.8" r="1.75"/>
<circle cx="354.1" cy="117.8" r="1.76"/>
<circle cx="354.1" cy="112.9" r="2"/>
<circle cx="354.1" cy="112.8" r="1.69"/>
<circle cx="354.1" cy="117.8" r="2.1"/>
<circle cx="354.1" cy="112.8" r="2.1"/>
<circle cx="354.1" cy="117.8" r="1.7"/>
<circle cx="375.4" cy="117.8" r="2.01"/>
<circle cx="375.4" cy="112.9" r="2"/>
<circle cx="375.4" cy="112.8" r="1.69"/>
<circle cx="375.4" cy="117.8" r="2.1"/>
<circle cx="375.4" cy="112.8" r="2.1"/>
<circle cx="375.4" cy="117.8" r="1.7"/>
<circle cx="375.4" cy="117.8" r="1.74"/>
<circle cx="144.3" cy="155.3" r=".62"/>
<circle cx="155.8" cy="155.3" r=".75"/>
<circle cx="155.8" cy="155.3" r=".6"/>
<circle cx="159.3" cy="155.3" r=".75"/>
<circle cx="159.3" cy="155.3" r=".61"/>
<circle cx="170.8" cy="155.3" r=".62"/>
<circle cx="258.1" cy="155.3" r=".75"/>
<circle cx="258.1" cy="155.3" r=".6"/>
<circle cx="269.6" cy="155.3" r=".61"/>
<circle cx="125.8" cy="175" r=".83"/>
<circle cx="125.8" cy="168.9" r=".82"/>
<circle cx="132.6" cy="160.7" r="1.1"/>
<circle cx="132.6" cy="172" r="1.24"/>
<circle cx="145.6" cy="170.2" r=".99"/>
<circle cx="182.6" cy="172" r="1.26"/>
<circle cx="182.6" cy="160.7" r="1.11"/>
<circle cx="231.4" cy="160.7" r="1.11"/>
<circle cx="268.4" cy="172" r="3.5"/>
<circle cx="268.9" cy="160.7" r="1.11"/>
<circle cx="283.1" cy="175" r=".83"/>
<circle cx="283.1" cy="168.9" r=".82"/>
<circle cx="110.9" cy="192.3" r="1"/>
<circle cx="132.6" cy="183.2" r="1.09"/>
<circle cx="182.6" cy="183.2" r="1.1"/>
<circle cx="231.4" cy="183.2" r="1.1"/>
<circle cx="268.9" cy="183.2" r="1.1"/>
<circle cx="271.9" cy="192.3" r=".99"/>
</g>
<path d="M412.4 262.3a2.5 2.5 0 0 0-4.1-1.1 2.5 2.5 0 0 0 1 4.2 2.5 2.5 0 0 0 3.2-2.9l-.1-.2" fill="none" stroke="#000" stroke-width=".3" stroke-dasharray="30.5 1.3 1.3 1.3" stroke-dashoffset="24.5" stroke-linecap="butt"/>
<path d="M414.8 261.5a5 5 0 0 0-8.3-2 5 5 0 0 0 2.2 8.3 5 5 0 0 0 6.2-6l-.1-.3" fill="none" stroke="#000" stroke-width=".3" stroke-dasharray="30.5 1.3 1.3 1.3" stroke-dashoffset="16.7" stroke-linecap="butt"/>
<g fill="none" stroke="#000" stroke-width=".3" stroke-dasharray="6.3 1.3 1.3 1.3 5.1">
<path d="M202.1 30.7l2 6.4M204.1 37.1l-4 4M212.1 30.7l2 6.4M214.1 37.1l-4 4M200.1 57.7l2 6.4M204.1 53.7l-4 4M210.1 57.7l2 6.4M214.1 53.7l-4 4M202.1 93.9l2 5.6M204.1 99.5l-4 4M212.1 93.9l2 5.6M214.1 99.5l-4 4"/>
<path d="M200.1 118.7l2 5.6M204.1 114.7l-4 4M210.1 118.7l2 5.6M214.1 114.7l-4 4M202.1 155.3l2 6.3M212.1 155.3l2 6.3M204.1 161.6l-4 4M204.1 178.3l-4 4M214.1 161.6l-4 4M214.1 178.3l-4 4M200.1 182.3l2 6.3M210.1 182.3l2 6.3"/>
</g>
<path d="M200.1 103.5l4 11.2M210.1 103.5l4 11.2" fill="none" stroke="#000" stroke-width=".3" stroke-dasharray="6.3 1.3 1.3 1.3 5.1" stroke-dashoffset="4.9"/>
<path d="M200.1 41.1l4 12.6M210.1 41.1l4 12.6M200.1 165.6l4 12.7M210.1 165.6l4 12.7" fill="none" stroke="#000" stroke-width=".3" stroke-dasharray="6.3 1.3 1.3 1.3 5.1" stroke-dashoffset="4.1"/>
<path d="M364.8 108.5v16.6" fill="none" stroke="#000" stroke-width=".3" stroke-dasharray="30.5 1.3 1.3 1.3" stroke-dashoffset="24.1"/>
<path d="M267.6 171.9h-1.2M268.9 170.7v-1.3M268.9 173.2v1.2M270.1 171.9h1.3" fill="none" stroke="#000" stroke-width=".3" stroke-dasharray="30.5 1.3 1.3 1.3"/>
<path d="M410 255.7v14.9" fill="none" stroke="#000" stroke-width=".3" stroke-dasharray="30.5 1.3 1.3 1.3" stroke-dashoffset="25"/>
<path d="M403.4 263l12.6-.1" fill="none" stroke="#000" stroke-width=".3" stroke-dasharray="30.5 1.3 1.3 1.3" stroke-dashoffset="26.1"/>
<path d="M216 248v5" fill="none" stroke="#000" stroke-width=".3" stroke-dasharray="30.5 1.3 1.3 1.3" stroke-dashoffset="29.9"/>
<path d="M121.5 58.4v-21M155.5 57.9v-21M254.3 58.3v-21M288.1 58.1v-21" fill="none" stroke="#f00" stroke-width=".3" stroke-dasharray="30.5 1.3 1.3 1.3" stroke-dashoffset="21.9"/>
<g fill="#000">
<path d="M350.8 119.4l.6 .2-.6 .2z"/>
<path d="M173.4 36.9l.1 .6h-.3zM173.2 57.3h.3l-.1 .6z"/>
<path d="M183.9 27.8l.6 .2-.6 .1zM126.5 28l.6-.2v.3z"/>
<path d="M293.3 27.5l.6 .1-.6 .2zM288.1 27.6l.6-.1v.3zM253.7 20.4l.6 .2-.6 .1zM155.5 20.6l.6-.2v.3zM293.3 149.5l.6 .1-.6 .2zM268.9 149.6l.6-.1v.3zM366.6 170.7l.6 .1-.6 .2zM365.2 170.8l.6-.1v.3z"/>
<path d="M84.9 86.4l.6-.1v.3zM293.3 86.3l.6 .1-.6 .2zM142.5 31.4l.6-.1v.3zM167.9 31.3l.6 .1-.6 .2zM142.5 59l-.2 .6h.3zM155.5 58.7l-.2 .6h.3zM84.9 20.6l.6-.2v.3zM154.9 20.4l.6 .2-.6 .1zM84.9 28l.6-.2v.3zM120.9 27.8l.6 .2-.6 .1zM84.9 149.6l.6-.1v.3zM132 149.5l.6 .1-.6 .2zM133.8 172l.6 .1v-.3zM132.6 149.6l.6-.1v.3zM182 149.5l.6 .1-.6 .2zM132.6 184.3l-.2 .6h.3zM268.9 184.3l-.2 .6h.3z"/>
<path d="M384.3 91.1l.2 .6h-.3zM384.2 120.5h.3l-.2 .6zM296.2 160.7l.1 .6h-.3zM296 182.6h.3l-.1 .6zM300.5 158.5l.1 .6h-.3zM300.3 184.9h.3l-.1 .6zM360.2 172.8l.1 .6h-.3zM360 177.2h.3l-.1 .6z"/>
<path d="M364.8 123.2l.6-.2v.4zM377.6 123l.6 .2-.6 .2z"/>
<path d="M364.2 123l.6 .2-.6 .2zM351.4 123.2l.6-.2v.4z"/>
<path d="M231.4 149.6l.6-.1v.3zM268.3 149.5l.6 .1-.6 .2zM182.6 149.6l.6-.1v.3zM230.8 149.5l.6 .1-.6 .2zM182.6 149.6l.6-.1v.3zM230.8 149.5l.6 .1-.6 .2z"/>
</g>
<g font-size="6.3">
<text x="282.1" y="250.3">名称</text>
<text x="347.1" y="250.3">图号</text>
<text x="282.1" y="260.3">材质</text>
<text x="347.1" y="260.3">质量</text>
<text x="383.3" y="262.1">视</text>
<text x="383.3" y="269.9">图</text>
<text x="282.1" y="270.3">版次</text>
<text x="347.1" y="270.3">比例</text>
</g>
<g font-size="4.2">
<text x="4.8" y="237.6">注意：1.行走平行度（正面+侧面），450行程内，≤±0.03mm，1000行程内，≤±0.05mm。</text>
<text x="12.2" y="243.3">2.本体形变，450行程内，≤±0.03mm，1000行程内，≤±0.05mm。</text>
<text x="18.6" y="251.3">型号/规格</text>
<text x="70.6" y="251.3">GTH5-800-BC-M10-C4</text>
<text x="301.9" y="249.5">GTH5-800-BC-M10-C4</text>
<text x="14.4" y="258.3">螺杆型号/规格</text>
<text x="19.7" y="263.9">有效行程</text>
<text x="63.7" y="258.3">1205</text>
<text x="86.5" y="263.9">800</text>
<text x="89.9" y="258.3">1210</text>
<text x="111.7" y="258.3">1220</text>
<text x="19.7" y="269.5">精度等级</text>
<text x="87.6" y="269.5">C7</text>
<text x="259" y="267">2022/7/23</text>
<text x="19.7" y="275.2">马达容量</text>
<text x="74.9" y="275.2">100W（无刹车）</text>
<text x="15.5" y="280.8">重复定位精度</text>
<text x="86.7" y="280.8">0.02</text>
<text x="9.1" y="286.4">感应开关方式及数量</text>
<text x="72.7" y="286.4">外挂型三只（C4）</text>
<text x="15.5" y="292">建议最快速度</text>
<text x="60.5" y="292">250MM/S</text>
<text x="86.7" y="292">500MM/S</text>
<text x="107.4" y="292">1000MM/S</text>
</g>
<g font-size="4.1">
<text x="273.8" y="173.6">I</text>
<text x="386.4" y="172">I</text>
<text x="382.3" y="177.2">1 : 1</text>
</g>
<g font-size="3.5">
<text x="105.8" y="21.8">141 滑台原点位置</text>
<text x="195.3" y="21.8">800 有效行程</text>
<text x="97.5" y="27.5">73</text>
<text x="104.9" y="27.5">1</text>
<text x="159" y="29.2">116</text>
<text x="295.7" y="28.9">11.50</text>
<text x="308.5" y="28.9">1 滑台极限位置</text>
<text x="91.6" y="31">滑台极限位置</text>
<text x="159.7" y="32.7">52</text>
<text x="174.6" y="48.8" transform="rotate(-90 174.6 48.8)">42</text>
<text x="121.4" y="69.7">4 x M5 贯穿</text>
<text x="157.1" y="69.8">2 x</text>
<text x="168.6" y="69.8">3 H7</text>
<text x="182.5" y="69.8">7</text>
<text x="191.4" y="87.7">1020.20</text>
<text x="385.6" y="106.7" transform="rotate(-90 385.6 106.7)">60</text>
<text x="336.8" y="119.1">基准面</text>
<text x="353.9" y="124.5">26.70</text>
<text x="371.1" y="124.5">27</text>
<text x="105.4" y="150.9">95.20</text>
<text x="156.2" y="150.9">100</text>
<text x="205.2" y="150.9">700</text>
<text x="253.2" y="150.9">75</text>
<text x="278.7" y="150.9">50</text>
<text x="365" y="160.5" transform="rotate(-90 365 160.5)">6</text>
<text x="357.9" y="164.8" transform="rotate(-90 357.9 164.8)">+0.012</text>
<text x="361.4" y="163" transform="rotate(-90 361.4 163)">0</text>
<text x="136.8" y="171.5">2 x</text>
<text x="148.3" y="171.5">5 H7</text>
<text x="162.2" y="171.5">6</text>
<text x="297.4" y="173.5" transform="rotate(-90 297.4 173.5)">45</text>
<text x="301.8" y="173.5" transform="rotate(-90 301.8 173.5)">54</text>
<text x="361.4" y="168.3" transform="rotate(-90 361.4 168.3)">5</text>
<text x="371" y="172.1">2</text>
<text x="108.4" y="190">16 x M5</text>
<text x="126.7" y="190">15</text>
<text x="270.3" y="190">4 x M5</text>
<text x="286.9" y="190">15</text>
<text x="113.6" y="193.6">4.40 贯穿</text>
<text x="274.7" y="193.6">4.40 贯穿</text>
<text x="221.4" y="246.8">1</text>
<text x="221.4" y="251.8">2</text>
<text x="218.8" y="256.8">序号</text>
<text x="232.2" y="256.8">修 订 版 次</text>
<text x="257.5" y="256.8">设计变更编号</text>
<text x="228.2" y="261.8">设</text>
<text x="240.1" y="261.8">计</text>
<text x="252" y="261.8">变</text>
<text x="263.9" y="261.8">更</text>
<text x="219.1" y="266.7">设 计</text>
<text x="368.3" y="269.3">1:2</text>
<text x="219.1" y="271.7">校 核</text>
<text x="219.1" y="276.7">批 准</text>
<text x="222.9" y="282.7">技术要求：</text>
<text x="231.8" y="287.3">1、未标注公差全部 0.1</text>
<text x="231.7" y="291.8">2、未标注倒角全部C0.3</text>
</g>
</svg>
